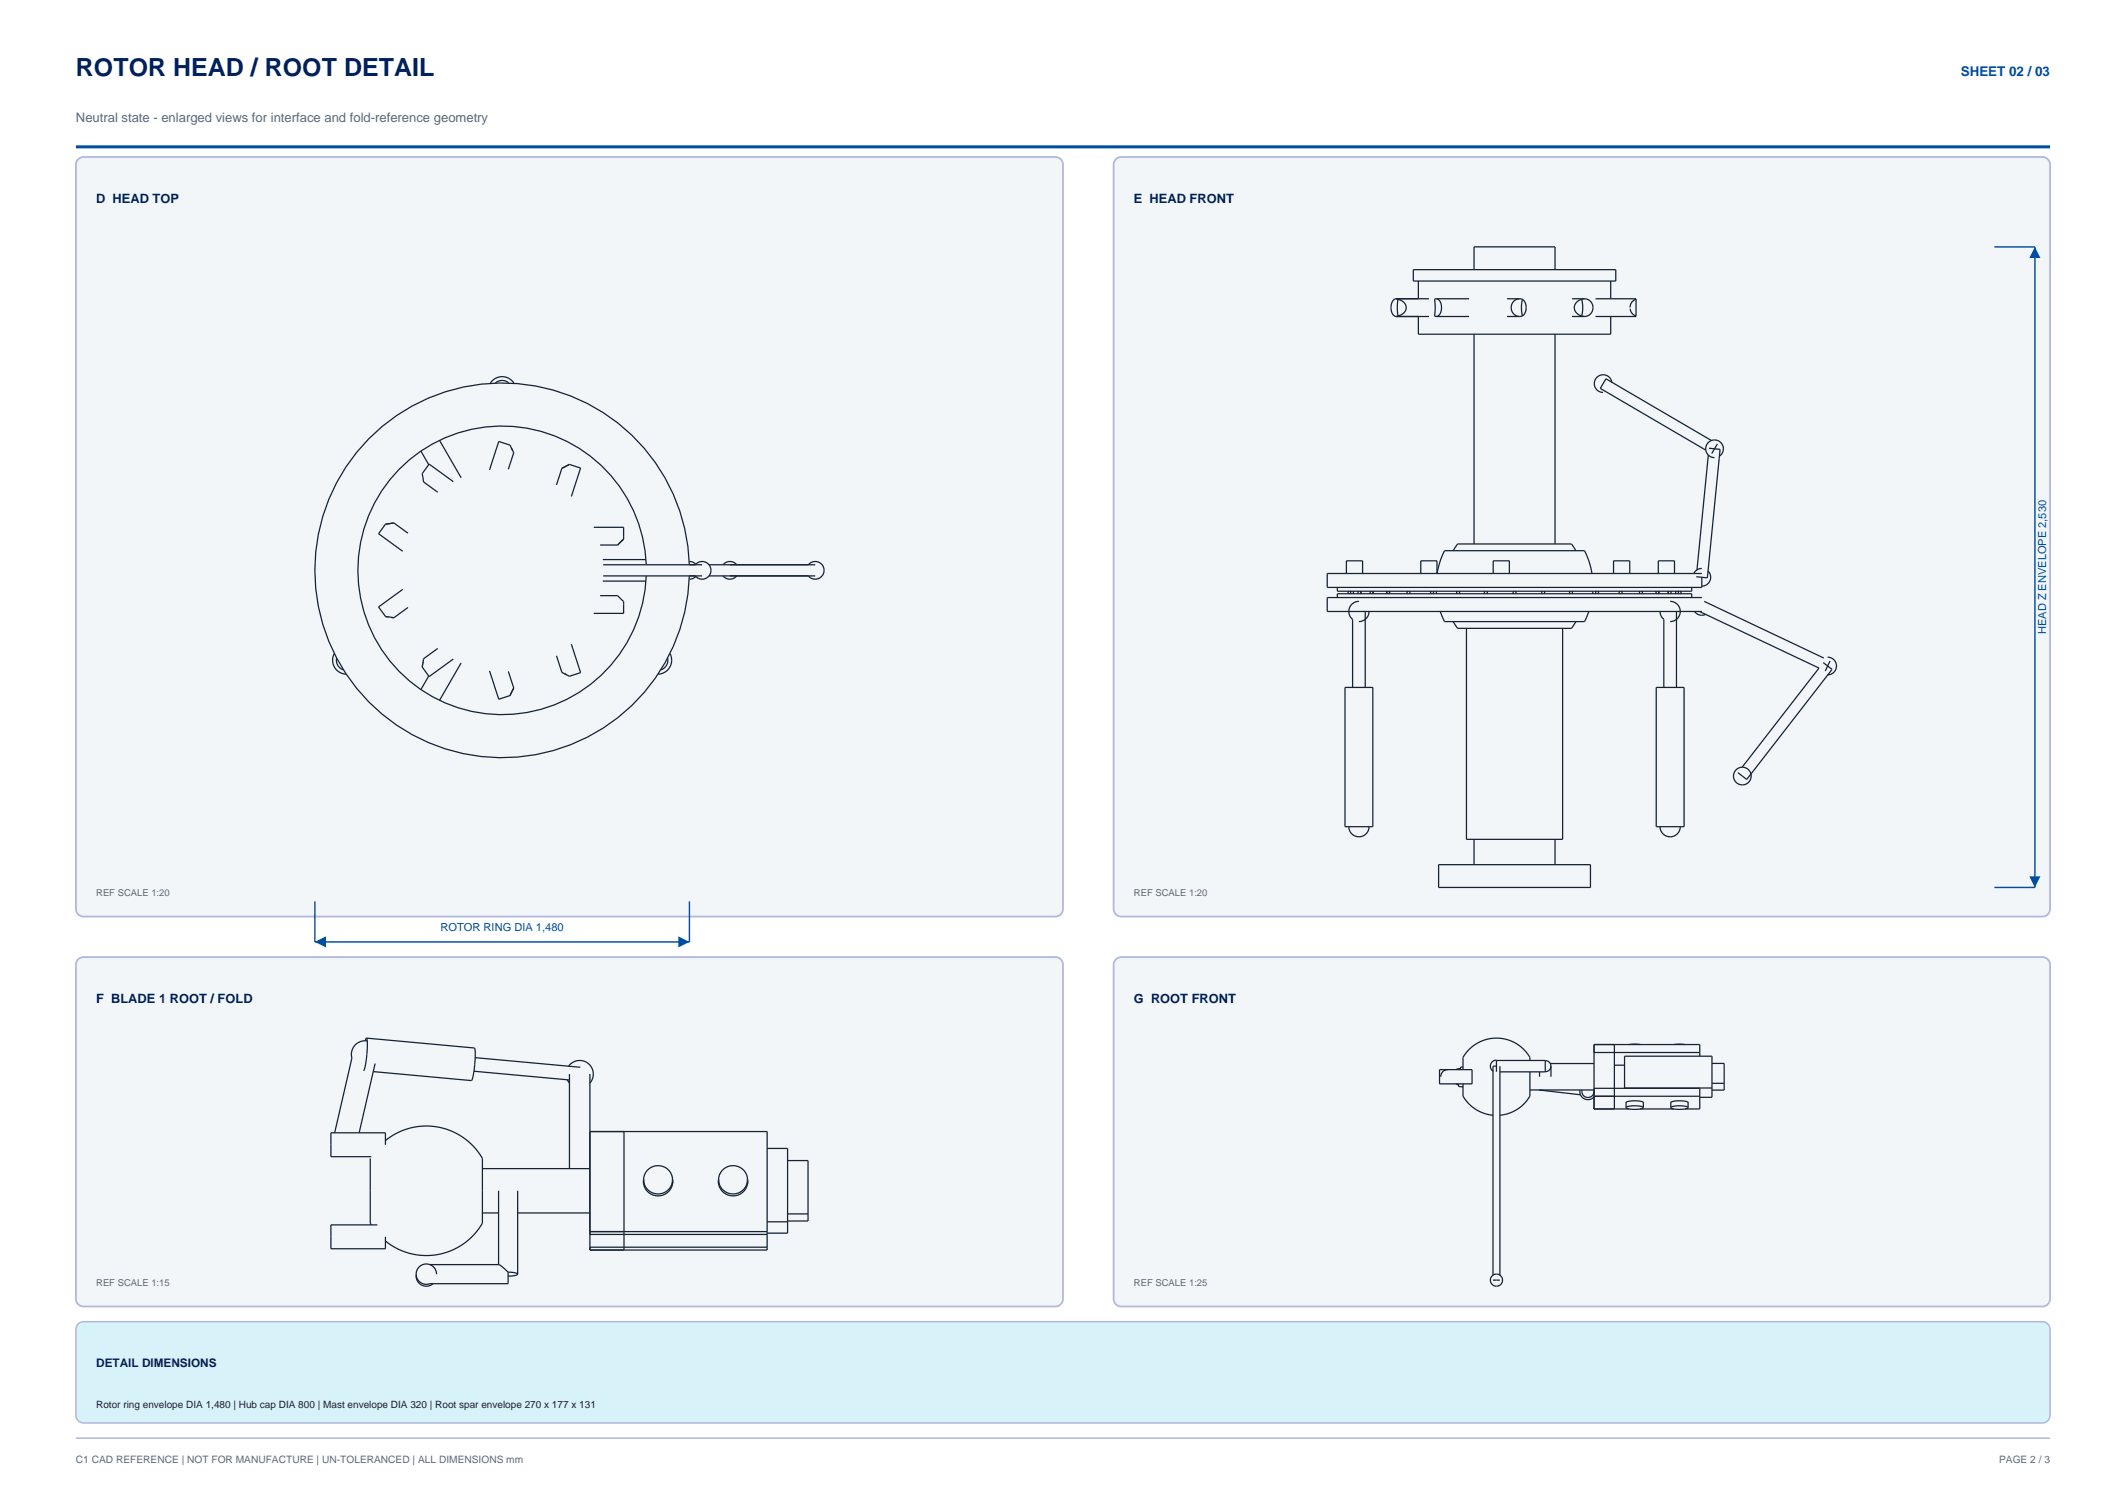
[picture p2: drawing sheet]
<svg xmlns="http://www.w3.org/2000/svg" width="420mm" height="297mm" viewBox="0 0 420 297" stroke-linecap="round" stroke-linejoin="round" font-family="sans-serif">
<path d="M15 29h390" fill="none" stroke="#004ea2" stroke-width=".6"/>
<path d="M15.3 31.6l.7-.5 .5-.1h192a1.5 1.5 0 0 1 1.5 1.5v147a1.5 1.5 0 0 1-1.5 1.5h-192a1.5 1.5 0 0 1-1.5-1.5v-147z" fill-rule="evenodd" fill="#f3f6f8" stroke="#b0b8dd" stroke-width=".35"/>
<g fill="none" stroke="#172333" stroke-width=".25">
<path d="M96.8 75.7a2.75 2.75 0 0 1 4.7 0M97.8 75.7a2 2 0 0 1 2.7 0M83.1 89.1l1.6 2.7M83.7 95.1v.1M83.7 95.2l2.8 2M86.8 87l4.3 7.3M89.5 95.1l-4.7-3.5-.7 1a1.64 1.64 0 0 0-.5 1.9l.1 .7M101 88.4l.3 .6M101.4 89.3l.1 .1M101.5 89.4l-.4-.8a1.46 1.46 0 0 0-1.5-1.1l-1.1-.3-1.8 5.6M101.5 89.4l-1.1 3.3M109.9 95.8l1.1-3.3 .8-.4a1.45 1.45 0 0 1 1.8 0l1.1 .3-1.8 5.6"/>
<path d="M79.6 116.4l-4.8 3.5 1.4 1.9M80.6 105.3l-2.8-2-.9 .1a1.45 1.45 0 0 0-1.4 1l-.7 1 4.8 3.5M80.6 120l-2.8 2M117.3 104.1h5.9v1a1.99 1.99 0 0 1-.2 1.6l-1 .9h-3.4M118.6 117.6h3.4l.7 .7a.85 .85 0 0 1 .5 1.1v1.7h-5.9M119.1 114.8h8.5M119.1 110.5h8.5M119.2 111.5h19.5M119.2 113.7h19.5M122.2 117.8h.1M127.7 111.5a28.5 28.5 0 0 0-43.1-23.4 28.5 28.5 0 0 0 0 49 28.5 28.5 0 0 0 43.1-23.4M136.2 110.9l.8 .2 .5 .3"/>
<path d="M136.2 111.5a37 37 0 0 0-55.8-30.7 37 37 0 0 0 0 63.7 37 37 0 0 0 55.8-30.8M137.3 111.5a1.75 1.75 0 0 1 2.6-.2 1.75 1.75 0 0 1 0 2.6 1.75 1.75 0 0 1-2.6-.2M137.5 113.8l-.5 .4-.8 .2M140.1 111.5h21M140.1 113.7h21M142.8 113.7a1.75 1.75 0 0 0 2.8 0M142.8 111.5a1.75 1.75 0 0 1 2.8 0M159.7 111.5a1.75 1.75 0 0 1 2.5-.2 1.75 1.75 0 0 1 0 2.6 1.75 1.75 0 0 1-2.5-.2M66 129.1a2.75 2.75 0 0 0 2.4 4M66.5 129.9a2 2 0 0 0 1.4 2.4M76.2 121.8l1.6 .2M76.2 121.8h.5"/>
<path d="M77.3 121.9l.5 .1M83.4 131.5h.1M83.4 131.5v.1M83.5 131.4h.1M83.5 131.2v.1M83.5 131v.1M83.6 130.8h.1M83.6 130.8l-.1 .1M83.6 130.7v.1M83.6 130.7h.1M83.6 130.6h.1M83.6 130.5v.1"/>
<path d="M83.6 130.4h.1M83.6 130.3h.1M83.7 130.2h.1M83.7 130.1v.1M83.7 130.1h.1M83.7 130.1v.2M84.7 133.5l-1.6 2.7M86.5 128.1l-2.8 2M89.5 130.1l-4.7 3.5-.7-.9a1.64 1.64 0 0 1-.5-1.9l.1-.5M91.1 130.9l-4.3 7.4M96.7 132.5l1.8 5.6 1.4-.5a1.37 1.37 0 0 0 1.2-1l.4-.7-1.1-3.3M109.9 129.5l1.1 3.3"/>
<path d="M111 132.8h.1M111.4 133l.6 .3M112.9 127.2l1.8 5.6-1.3 .5a1.38 1.38 0 0 1-1.7-.2l-.7-.3M131.9 129.9a2 2 0 0 1-1.4 2.4M132.4 129.1a2.75 2.75 0 0 1-2.4 4"/>
</g>
<path d="M220.3 31.6l.7-.5 .5-.1h182a1.5 1.5 0 0 1 1.5 1.5v147a1.5 1.5 0 0 1-1.5 1.5h-182a1.5 1.5 0 0 1-1.5-1.5v-147z" fill-rule="evenodd" fill="#f3f6f8" stroke="#b0b8dd" stroke-width=".35"/>
<g fill="none" stroke="#172333" stroke-width=".25">
<path d="M275.8 59a1.93 1.93 0 0 0-.8 2.7l.4 .7 .4 .1M275.8 59l.4 .1M275.8 59h6.5M276.2 59.1l1.1 .6 .4 .5 .1 .5-.1 .6-.4 .5-1.1 .6M276.2 59.1l-.2 1.7 .2 1.6M279.2 53.3h40v2.2h-40zM280.2 55.5v3.5M283.8 59l-.4 .1 .1 1.7-.1 1.6 .4 .1M283.8 59a2 2 0 0 1 .7 2.9l-.3 .4-.4 .2M283.8 59h6.4M291.2 53.3v-4.6h16v4.6M297.7 59h2.5"/>
<path d="M300.2 59a1.75 1.75 0 0 0-1.7 1.7 1.75 1.75 0 0 0 1.7 1.8M300.2 59l.6 .1M300.8 59.1l.5 .7 .2 1-.2 .9-.5 .7M300.8 59.1l-.2 1.7 .2 1.6M310.6 59h2.4M312.5 59.1l-1.1 .7-.4 1 .4 .9 1.1 .7M312.5 59.1l.2 1.7-.2 1.6M313 59a1.75 1.75 0 0 1 1.7 1.7 1.75 1.75 0 0 1-1.7 1.8M313 59l-.5 .1M315.2 59h8v3.5h-8M318.2 55.5v3.5M323.2 59.1l-.8 .6-.4 1"/>
<path d="M275.8 62.5h6.5M276.2 62.4l-.4 .1M280.2 62.5v3.5h38v-3.5M283.8 62.5h6.4M291.2 66v41.4M297.7 62.5h2.5M300.8 62.4l-.6 .1M307.2 66v41.4M310.6 62.5h2.4M312.5 62.4l.5 .1M318.4 75.5a1.75 1.75 0 0 0-1.9-1.5 1.75 1.75 0 0 0-1.5 1.8 1.75 1.75 0 0 0 1.7 1.7M322 60.9h.1"/>
<path d="M322 61l.4 .9 .8 .5M337.5 89.9l-2.3 22.6M337.6 88.5l2.2 .2-2.5 25.4-2.2-.2M338.1 87l-20.8-12.2-1.1 1.9 20.8 12.2M339.3 87.7l-1.1 1.9M339.7 90.1a1.75 1.75 0 0 0 .1-2.9 1.75 1.75 0 0 0-2.7 .9 1.75 1.75 0 0 0 1.6 2.3M264.2 118v-.8h70v.8M264.2 116v.8h70v-.8M266 113.3v-2.6h3.2v2.6M266.4 116.8l-.1 .1 .1 .3M266.8 116.8h.1l-.1 .1 .1 .3h-.1M267.3 116.8l.1 .1-.1 .3"/>
<path d="M268.4 116.8l-.1 .1 .1 .3M268.5 118.7a2 2 0 0 0-1.9 1.4 2 2 0 0 0 .6 2.2v13.5M268.7 116.8l.2 .1-.2 .3M270.8 116.8l-.1 .1 .1 .3M271.1 116.8l.2 .1-.2 .3M274.1 116.8l-.2 .1 .2 .3M274.4 116.8l.1 .1-.1 .3M278.1 116.8l-.1 .1 .1 .3M278.4 116.8l.1 .1-.1 .3M280.7 113.3v-2.6h3.2v2.6l.5-2.2 1-2.3h27.6l1 2.3 .5 2.2M282.7 116.8l-.1 .1 .1 .3M283.1 116.8l.1 .1-.1 .3"/>
<path d="M283.7 116.8l.1 .4M287.1 108.8l.9-1.4h22.5l.8 1.4M287.9 116.8l-.1 .1 .1 .3M288.2 116.8l.1 .1-.1 .3M293.4 116.8l-.1 .1 .1 .3M293.7 116.8l.1 .1-.1 .3M295 113.3v-2.6h3.2v2.6M299 116.8l-.1 .1 .1 .3M299.4 116.8l.1 .1-.1 .3M304.7 116.8l-.1 .1 .1 .3M305 116.8l.1 .1-.1 .3M310.2 116.8l-.1 .1 .1 .3"/>
<path d="M310.5 116.8l.1 .1-.1 .3M314.7 116.8l-.1 .4M315.3 116.8l-.1 .1 .1 .3M315.7 116.8l.1 .1-.1 .3M318.8 113.3v-2.6h3.2v2.6M320 116.8l-.1 .1 .1 .3M320.3 116.8l.1 .1-.1 .3M324 116.8l-.1 .1 .1 .3M324.3 116.8l.2 .1-.2 .3M327.3 116.8l-.1 .1 .1 .3M327.6 116.8l.1 .1-.1 .3M327.6 113.3v-2.6h3.2v2.6"/>
<path d="M329.7 116.8l-.1 .1 .1 .3M329.9 118.7a2 2 0 0 1 2 2 2 2 0 0 1-2 2.1M330 116.8l.1 .1-.1 .3M331.1 116.8l-.1 .1 .1 .3M331.6 116.8h-.1l.1 .1-.1 .3h.1M332 116.8l.1 .1-.1 .3M336.2 112.2l-.9 .3-.7 .8M336.2 118h-74v2.8h74M336.2 113.3h-74v2.7h74v-2M336.7 118.8l23.6 11.1M337.4 112.8a1.75 1.75 0 0 1 .4 1.9 1.75 1.75 0 0 1-1.6 1.1M265.7 135.8h5.5v27.4h-5.5z"/>
<path d="M269.7 120.8v15M270.5 120.8a2 2 0 0 1-2 2M284.5 120.8l.9 2h27.6l.9-2M287.1 122.8l.9 1.3h22.5l.8-1.3M289.7 124.1v41.7h19v-41.7M327.2 135.8h5.5v27.4h-5.5zM327.9 120.8l.2 .8 .6 .7v13.5M331.2 120.8v15M334.8 120.8a1.75 1.75 0 0 0 2.2 .5M335.7 120.8l23.6 11.1-15.1 19.6M360.2 130.8l1.7 1.4-16.8 21.7-1.8-1.3M361.1 129.8a1.75 1.75 0 0 1 1.7 1.7 1.75 1.75 0 0 1-1.7 1.8"/>
<path d="M361.5 130.5l-.9 2M266.5 163.2a2 2 0 0 0 2 2 2 2 0 0 0 2-2M284.2 170.8h30v4.5h-30zM291.2 165.8v5M307.2 165.8v5M327.9 163.2a2 2 0 0 0 2 2 2 2 0 0 0 2-2"/>
<circle cx="344.2" cy="153.3" r="1.75"/>
</g>
<path d="M15.3 189.6l.7-.5 .5-.1h192a1.5 1.5 0 0 1 1.5 1.5v66a1.5 1.5 0 0 1-1.5 1.5h-192a1.5 1.5 0 0 1-1.5-1.5v-66z" fill-rule="evenodd" fill="#f3f6f8" stroke="#b0b8dd" stroke-width=".35"/>
<g fill="none" stroke="#172333" stroke-width=".25">
<path d="M72.4 205l21.3 2a14.3 14.3 0 0 1-.6 6.4l-19.4-1.8M72.4 205a14.3 14.3 0 0 1-.6 6.4M72.4 205l-.3 .5M72.6 205.6a2.69 2.69 0 0 0-3.1 3.4l-3.4 14.7M74.1 210l-3.2 13.7M93.6 211.5l18.9 1.8M93.9 208.9l20.7 1.9M112.1 213.2l.4 .7M112.3 210.5a2.69 2.69 0 0 1 3.9-.5 2.69 2.69 0 0 1 .3 3.9M112.5 212.1v18.7M116.5 212.1v34.7h35v-23.3h-35M73.1 228.8v11.3a2.32 2.32 0 0 0 .2 1.8"/>
<path d="M76.1 225.2a12.7 12.7 0 0 1 19.2 3.7v10.8a3.4 3.4 0 0 1-.5 2.7 12.8 12.8 0 0 1-18.7 2.7M76.1 226.1v-2.4h-10.7v4.7h7.9M95.3 230.8h21.2M95.3 239.5h3.2M98.5 235.1v14.6M102.3 239.5h14.2M102.3 235.1v16.5M123.3 223.5v23.3M127.1 233.5v.2M127.1 233a2.86 2.86 0 0 0 2.9 2.8 2.86 2.86 0 0 0 2.9-2.8M127.1 233a2.86 2.86 0 0 1 2.9-2.8 2.86 2.86 0 0 1 2.9 2.8M127.1 233v.8"/>
<path d="M127.1 232.9a2.89 2.89 0 0 0 2.9 3.3 2.89 2.89 0 0 0 2.9-3.3M132.9 233.5v.1M132.9 233.6v.1M132.9 233v.8M142 233.5l-.1 .2M142 233a2.86 2.86 0 0 0 2.8 2.8 2.86 2.86 0 0 0 2.9-2.8M142 233a2.86 2.86 0 0 1 2.8-2.8 2.86 2.86 0 0 1 2.9 2.8M142 233v.8M142 232.9a2.89 2.89 0 0 0 2.8 3.3 2.89 2.89 0 0 0 2.9-3.3M147.7 233.5v.1M147.7 233.6v.1M147.7 233v.8"/>
<path d="M151.5 226.8h4.1v16.7h-4.1M155.6 229.2h4v11.9h-4M155.6 239.7h4M74.6 241.9h-9.2v4.7h10.7v-2.4M82.2 251.8a2.02 2.02 0 0 0 1.1 2 2.02 2.02 0 0 0 2.3-.3M84.9 249.7h13.6l1.9 1.5M100.4 251.2v2.3h-15.5a2.02 2.02 0 0 1-2.6-1.4 2.02 2.02 0 0 1 1.7-2.5 2.02 2.02 0 0 1 2.2 2M100.4 251.2l1.5 .2 .4 .2M102.3 251.6l-.4 .3-1.5 .1M116.5 246.3h35M116.5 243.2h35M116.5 243.8h35"/>
<path d="M151.5 241.3h4.1"/>
</g>
<path d="M220.3 189.6l.7-.5 .5-.1h182a1.5 1.5 0 0 1 1.5 1.5v66a1.5 1.5 0 0 1-1.5 1.5h-182a1.5 1.5 0 0 1-1.5-1.5v-66z" fill-rule="evenodd" fill="#f3f6f8" stroke="#b0b8dd" stroke-width=".35"/>
<g fill="none" stroke="#172333" stroke-width=".25">
<path d="M284.4 211.2h6.4v2.8h-6.4zM286 211.2a1.39 1.39 0 0 0-1.4 1.4M287.6 214l.5 .2M288.1 214l.1 .5 .8 .1M288.5 211l-.9 .2M289 214v.9a2.82 2.82 0 0 0 1.1 3 7.6 7.6 0 0 0 4.8 2.3M289 210.8l-.4-.1-.2 .5M295.6 209.3a1.2 1.2 0 0 0-1.1 .9 1.2 1.2 0 0 0 .4 1.3M295.6 211.6v-2.2h9.7v2.2M295.6 210.5h-.7v41.3M296.3 210.5v41.3M302.2 211.7v3.6a2.18 2.18 0 0 1-.8 2.4 7.6 7.6 0 0 1-5.1 2.5"/>
<path d="M302.2 209.4v-.4a7.5 7.5 0 0 0-13.2-.1v2.3M302.2 215.2h12.7M304 215.2l8.2 1M304.1 211.7v.9M305.3 209.4l.5 .2 .3 .3 .3 .6M305.3 211.6l-9 .1M306.3 210h8.6M306.4 210.5l-.3 .7-.3 .3-.5 .1M306.4 210.5v2.1M312.1 215.2a1.61 1.61 0 0 0 .9 1.8 1.61 1.61 0 0 0 1.9-.4M312.5 215.2a1.22 1.22 0 0 0 1 1.5 1.22 1.22 0 0 0 1.4-1.1M314.9 214.9h20.9v4.1h-2.9"/>
<path d="M314.9 216.5h20.9M314.9 207.8h20.9M318.9 210.3h2M318.9 206.3v12.7M320.9 214.9v-6.3h17.3v8.1h-2.4M320.9 214.9h17.3M321.2 217.8a4.2 4.2 0 0 1 3.4-.2v.2M321.2 218.7a4.3 4.3 0 0 1 3.4 0M321.2 218.7a4.3 4.3 0 0 0 3.4 0M321.2 217.7v1M321.8 206.3h2.2M324 219h6.7"/>
<path d="M324.6 217.7v1M330.1 217.8a4.2 4.2 0 0 1 3.3-.2l.1 .2M330.1 218.7a4.3 4.3 0 0 1 3.4 0M330.1 218.7a4.3 4.3 0 0 0 3.4 0M330.1 217.7v1M330.7 206.3h2.2M333.5 217.7v1M335.8 208.6v-2.3h-20.9v12.7h6.9M338.2 210h2.4v5.3h-2.4M338.2 213.9h2.4M294.9 252.8h1.4"/>
<circle cx="295.6" cy="252.8" r="1.2"/>
</g>
<path d="M62.2 178v8h74v-8" fill="none" stroke="#004ea2" stroke-width=".28"/>
<g fill="#004ea2">
<path d="M62.2 186l2.2-1.1v2.2z"/>
<path d="M134 184.9l2.2 1.1-2.2 1.1z"/>
</g>
<path d="M394 48.7h8v126.6h-8" fill="none" stroke="#004ea2" stroke-width=".28"/>
<g fill="#004ea2">
<path d="M400.9 173.1h2.2l-1.1 2.2z"/>
<path d="M402 48.7l1.1 2.2h-2.2z"/>
</g>
<path d="M15.3 261.6l.7-.5 .5-.1h387a1.5 1.5 0 0 1 1.5 1.5v17a1.5 1.5 0 0 1-1.5 1.5h-387a1.5 1.5 0 0 1-1.5-1.5v-17z" fill-rule="evenodd" fill="#d7f2f9" stroke="#b0b8dd" stroke-width=".3"/>
<path d="M15 284h390" fill="none" stroke="#b0b8dd" stroke-width=".3"/>
<text font-size="4.9" fill="#002060" x="15" y="15">ROTOR HEAD / ROOT DETAIL</text>
<text font-size="2.6" fill="#004ea2" x="387.4" y="15">SHEET 02 / 03</text>
<text font-size="2.6" fill="#5d6a76" x="15" y="24">Neutral state - enlarged views for interface and fold-reference geometry</text>
<g font-size="2.5" fill="#002060">
<text x="19" y="40">D HEAD TOP</text>
<text x="224" y="40">E HEAD FRONT</text>
<text x="19" y="198">F BLADE 1 ROOT / FOLD</text>
<text x="224" y="198">G ROOT FRONT</text>
</g>
<text font-size="2.3" fill="#002060" x="19" y="270">DETAIL DIMENSIONS</text>
<g font-size="2.2" fill="#004ea2">
<text x="404.2" y="125.3" transform="rotate(-90 404.2 125.3)">HEAD Z ENVELOPE 2,530</text>
<text x="87" y="183.8">ROTOR RING DIA 1,480</text>
</g>
<text font-size="2" fill="#172333" x="19" y="278">Rotor ring envelope DIA 1,480 | Hub cap DIA 800 | Mast envelope DIA 320 | Root spar envelope 270 x 177 x 131</text>
<g font-size="2" fill="#5d6a76">
<text x="15" y="289">C1 CAD REFERENCE | NOT FOR MANUFACTURE | UN-TOLERANCED | ALL DIMENSIONS mm</text>
<text x="394.9" y="289">PAGE 2 / 3</text>
</g>
<g font-size="1.9" fill="#5d6a76">
<text x="19" y="177">REF SCALE 1:20</text>
<text x="224" y="177">REF SCALE 1:20</text>
<text x="19" y="254">REF SCALE 1:15</text>
<text x="224" y="254">REF SCALE 1:25</text>
</g>
</svg>
